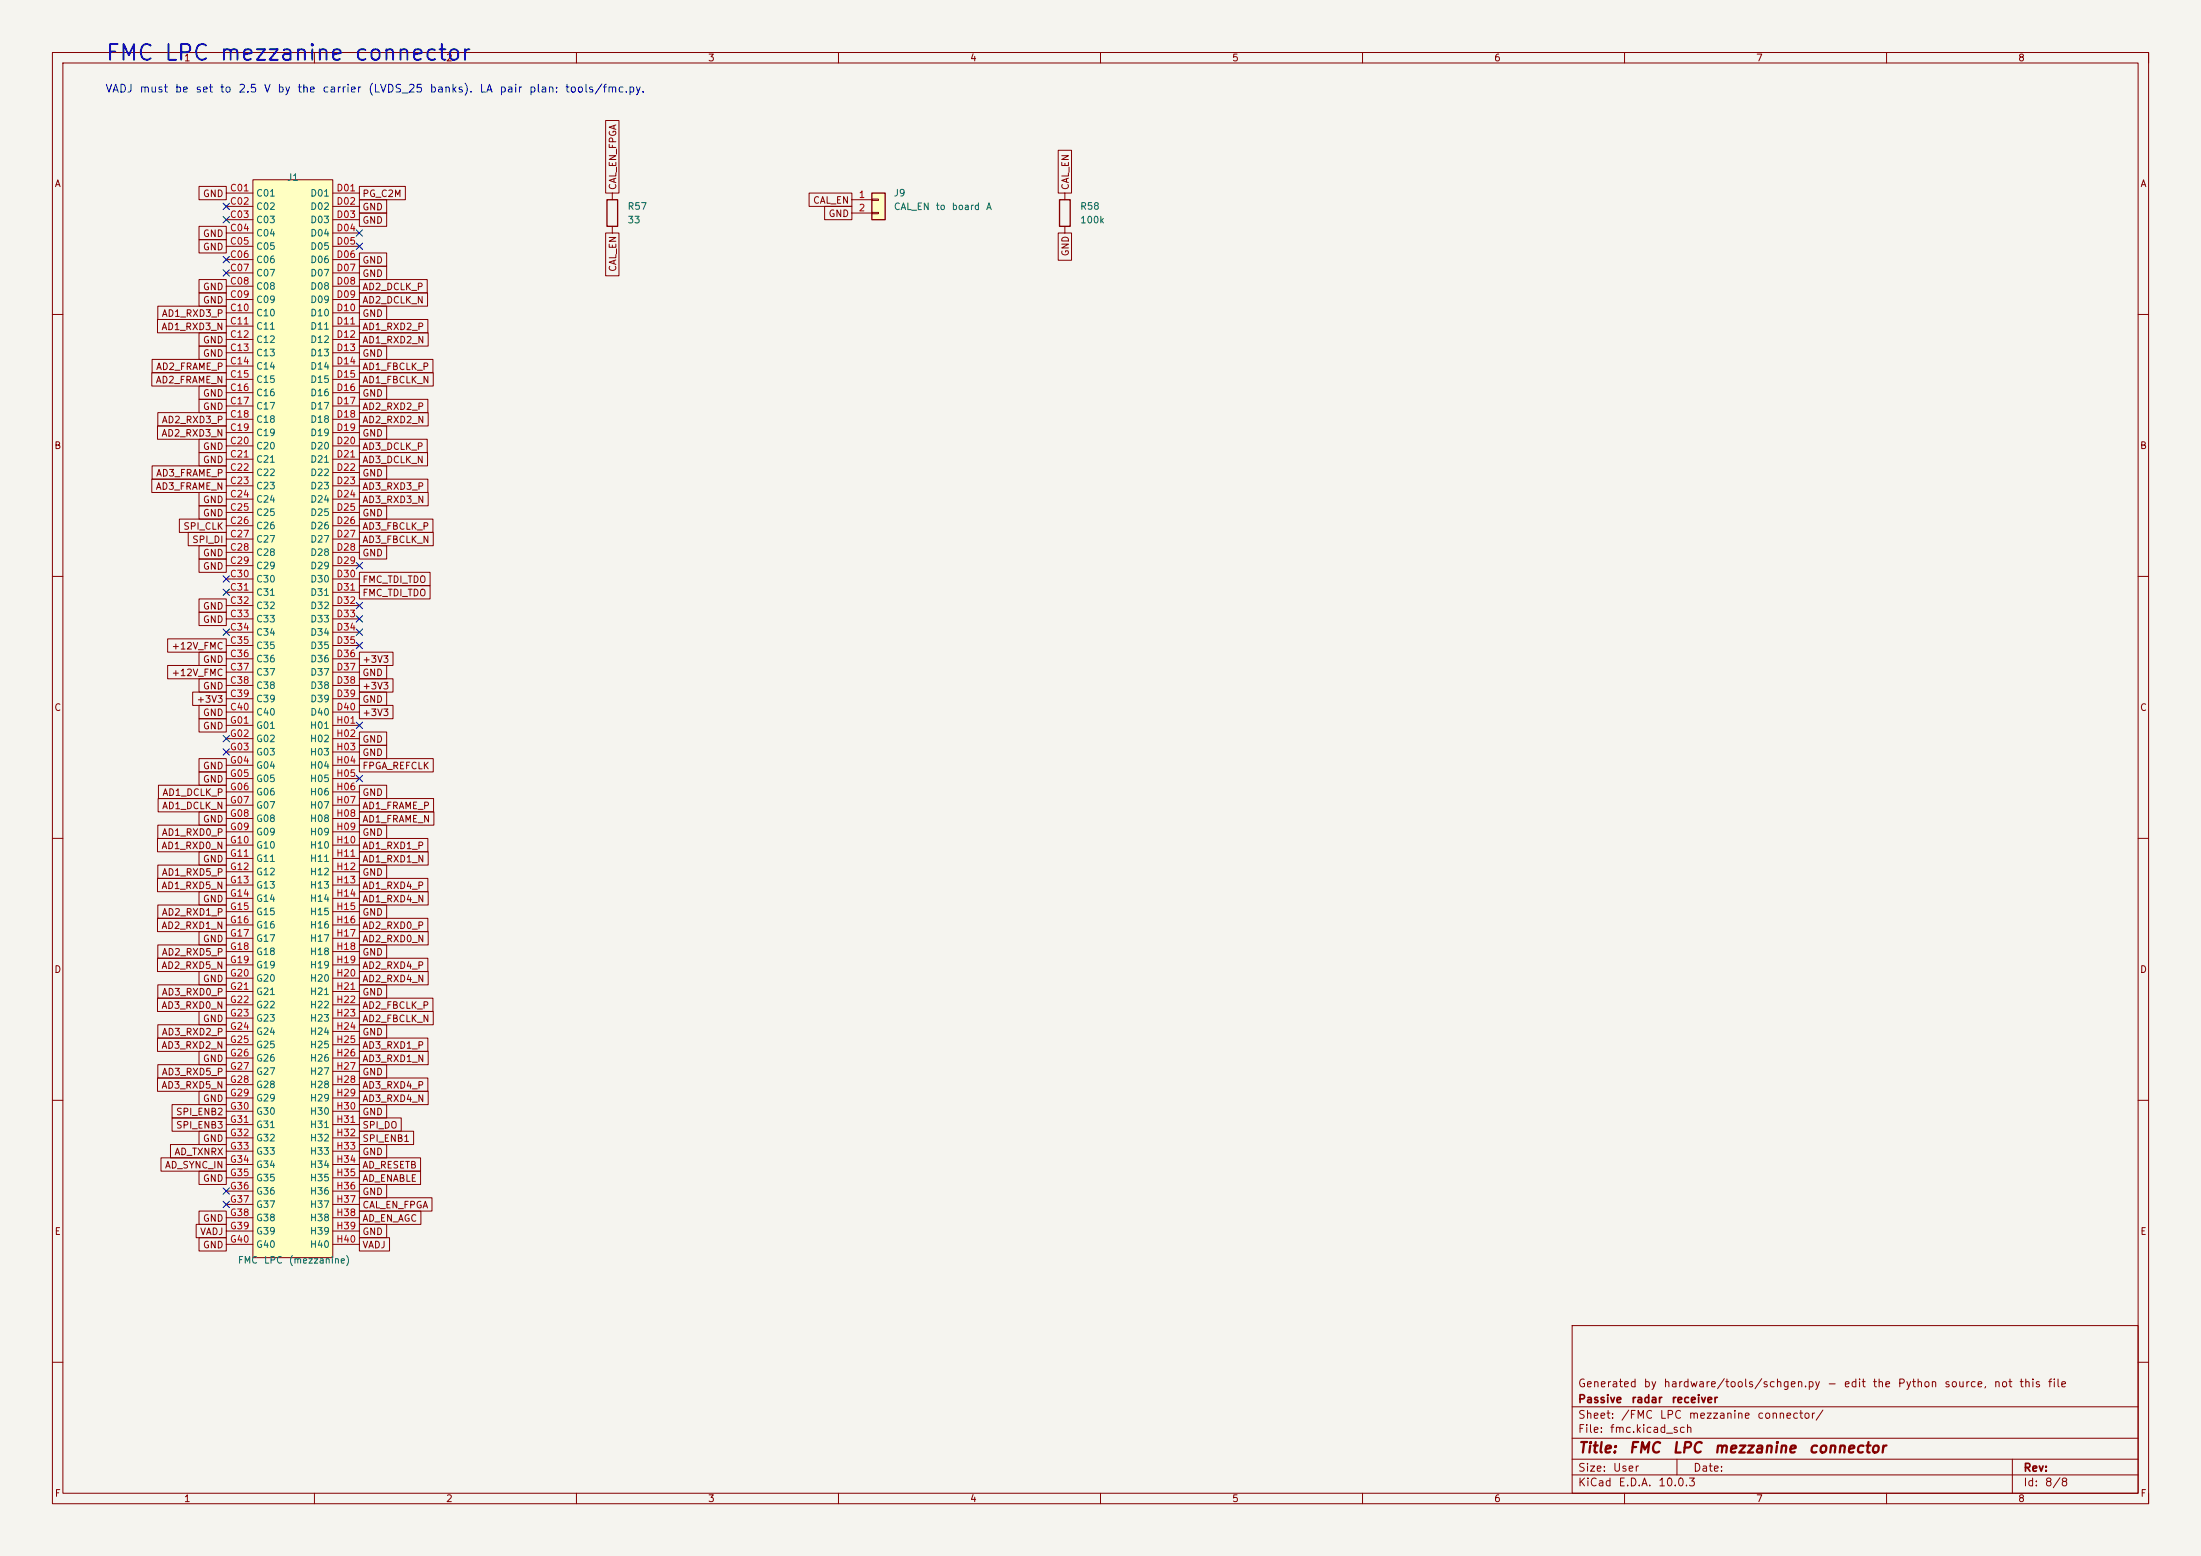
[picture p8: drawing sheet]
<svg xmlns="http://www.w3.org/2000/svg" width="420mm" height="297mm" viewBox="0 0 420 297" stroke-linecap="round" stroke-linejoin="round" font-family="sans-serif">
<path d="M0 0h420v297h-420z" fill="#f5f4ef" stroke="#f5f4ef" stroke-width=".19"/>
<g fill="none" stroke="#840000" stroke-width=".19">
<path d="M10 10h400v277h-400zM12 12h396v273h-396zM60 10v2M110 10v2M160 10v2M210 10v2M260 10v2M310 10v2M360 10v2M410 10v2M203.2 36.9v1.2M203.2 43.2v1.3"/>
<path d="M10 60h2M408 60h2M10 110h2M408 110h2M10 160h2M408 160h2M10 210h2M408 210h2M300 253h108v32h-108zM10 260h2M300 278.5h108M300 274.5h108"/>
<path d="M300 268.5h108M320 278.5v3M384 278.5v6.5M408 260h2M60 285v2M110 285v2M160 285v2M210 285v2M260 285v2M300 281.5h108M310 285v2M360 285v2"/>
<path d="M410 285v2"/>
</g>
<path d="M202.2 38.1h2v5.1h-2z" fill="none" stroke="#840000" stroke-width=".25"/>
<path d="M166.4 36.9h2.5v5h-2.5z" fill="#ffffc2"/>
<path d="M115.8 38.1h2.1v5.1h-2.1zM166.4 36.9h2.5v5h-2.5z" fill="none" stroke="#840000" stroke-width=".25"/>
<path d="M116.8 36.9v1.2M162.6 38.1h3.8M166.4 38h1.2v.3h-1.2zM116.8 43.2v1.3M162.6 40.7h3.8M166.4 40.5h1.2v.3h-1.2z" fill="none" stroke="#840000" stroke-width=".19"/>
<path d="M48.3 34.3h15.2v205.8h-15.2z" fill="#ffffc2"/>
<g fill="none" stroke="#840000" stroke-width=".19">
<path d="M38 35.6h5.2v2.5h-5.2zM43.2 36.9h5.1M43.2 39.4h5.1M48.3 34.3h15.2v205.8h-15.2zM63.5 36.9h5.1M63.5 39.4h5.1M68.6 35.6h8.8v2.5h-8.8zM68.6 38.1h5.2v2.6h-5.2zM115.6 23h2.5v13.9h-2.5zM154.4 36.9h8.2v2.5h-8.2zM157.4 39.4h5.2v2.5h-5.2zM201.9 28.7h2.6v8.2h-2.6z"/>
<path d="M30.1 58.4h13.1v2.6h-13.1zM38 43.2h5.2v2.5h-5.2zM38 45.7h5.2v2.6h-5.2zM38 53.4h5.2v2.5h-5.2zM38 55.9h5.2v2.5h-5.2zM43.2 41.9h5.1M43.2 44.5h5.1M43.2 47h5.1M43.2 49.6h5.1M43.2 52.1h5.1M43.2 54.6h5.1M43.2 57.2h5.1"/>
<path d="M43.2 59.7h5.1M63.5 41.9h5.1M63.5 44.5h5.1M63.5 47h5.1M63.5 49.6h5.1M63.5 52.1h5.1M63.5 54.6h5.1M63.5 57.2h5.1M63.5 59.7h5.1M68.6 40.7h5.2v2.5h-5.2zM68.6 48.3h5.2v2.5h-5.2zM68.6 50.8h5.2v2.6h-5.2z"/>
<path d="M68.6 53.4h12.9v2.5h-12.9zM68.6 55.9h13v2.5h-13zM68.6 58.4h5.2v2.6h-5.2zM115.6 44.5h2.5v8.1h-2.5zM201.9 44.5h2.6v5.2h-2.6zM29 71.1h14.2v2.6h-14.2zM29 68.6h14.2v2.5h-14.2zM30.1 61h13.1v2.5h-13.1zM30.1 78.8h13.1v2.5h-13.1zM38 63.5h5.2v2.6h-5.2zM38 66.1h5.2v2.5h-5.2zM38 73.7h5.2v2.5h-5.2z"/>
<path d="M38 76.2h5.2v2.6h-5.2zM43.2 62.3h5.1M43.2 64.8h5.1M43.2 67.3h5.1M43.2 69.9h5.1M43.2 72.4h5.1M43.2 75h5.1M43.2 77.5h5.1M63.5 62.3h5.1M63.5 64.8h5.1M63.5 67.3h5.1M63.5 69.9h5.1"/>
<path d="M63.5 72.4h5.1M63.5 75h5.1M63.5 77.5h5.1M68.6 61h13v2.5h-13zM68.6 63.5h13.1v2.6h-13.1zM68.6 66.1h5.2v2.5h-5.2zM68.6 68.6h14v2.5h-14zM68.6 71.1h14.1v2.6h-14.1zM68.6 73.7h5.2v2.5h-5.2zM68.6 76.2h13v2.6h-13zM68.6 78.8h13.1v2.5h-13.1zM29 91.5h14.2v2.5h-14.2z"/>
<path d="M29 88.9h14.2v2.6h-14.2zM30.1 81.3h13.1v2.5h-13.1zM34.2 99.1h9v2.5h-9zM38 83.8h5.2v2.6h-5.2zM38 86.4h5.2v2.5h-5.2zM38 94h5.2v2.5h-5.2zM38 96.5h5.2v2.6h-5.2zM43.2 80h5.1M43.2 82.6h5.1M43.2 85.1h5.1M43.2 87.7h5.1M43.2 90.2h5.1"/>
<path d="M43.2 92.7h5.1M43.2 95.3h5.1M43.2 97.8h5.1M63.5 80h5.1M63.5 82.6h5.1M63.5 85.1h5.1M63.5 87.7h5.1M63.5 90.2h5.1M63.5 92.7h5.1M63.5 95.3h5.1M63.5 97.8h5.1M68.6 81.3h5.2v2.5h-5.2z"/>
<path d="M68.6 83.8h12.9v2.6h-12.9zM68.6 86.4h13v2.5h-13zM68.6 88.9h5.2v2.6h-5.2zM68.6 91.5h13v2.5h-13zM68.6 94h13.1v2.5h-13.1zM68.6 96.5h5.2v2.6h-5.2zM68.6 99.1h14v2.5h-14zM35.9 101.6h7.3v2.6h-7.3zM38 104.2h5.2v2.5h-5.2zM38 106.7h5.2v2.5h-5.2zM38 114.3h5.2v2.6h-5.2zM38 116.9h5.2v2.5h-5.2z"/>
<path d="M43.2 100.4h5.1M43.2 102.9h5.1M43.2 105.4h5.1M43.2 108h5.1M43.2 110.5h5.1M43.2 113.1h5.1M43.2 115.6h5.1M43.2 118.1h5.1M63.5 100.4h5.1M63.5 102.9h5.1M63.5 105.4h5.1M63.5 108h5.1"/>
<path d="M63.5 110.5h5.1M63.5 113.1h5.1M63.5 115.6h5.1M63.5 118.1h5.1M68.6 101.6h14.1v2.6h-14.1zM68.6 104.2h5.2v2.5h-5.2zM68.6 109.2h13.5v2.6h-13.5zM68.6 111.8h13.5v2.5h-13.5zM32 121.9h11.2v2.6h-11.2zM32 127h11.2v2.6h-11.2zM36.8 132.1h6.4v2.5h-6.4zM38 124.5h5.2v2.5h-5.2z"/>
<path d="M38 129.6h5.2v2.5h-5.2zM38 134.6h5.2v2.6h-5.2zM38 137.2h5.2v2.5h-5.2zM43.2 120.7h5.1M43.2 123.2h5.1M43.2 125.8h5.1M43.2 128.3h5.1M43.2 130.8h5.1M43.2 133.4h5.1M43.2 135.9h5.1M43.2 138.5h5.1M63.5 120.7h5.1"/>
<path d="M63.5 123.2h5.1M63.5 125.8h5.1M63.5 128.3h5.1M63.5 130.8h5.1M63.5 133.4h5.1M63.5 135.9h5.1M63.5 138.5h5.1M68.6 124.5h6.4v2.5h-6.4zM68.6 127h5.2v2.6h-5.2zM68.6 129.6h6.4v2.5h-6.4zM68.6 132.1h5.2v2.5h-5.2zM68.6 134.6h6.4v2.6h-6.4z"/>
<path d="M68.6 139.7h5.2v2.6h-5.2zM30.1 157.5h13.1v2.5h-13.1zM30.2 152.4h13v2.6h-13zM30.2 149.9h13v2.5h-13zM38 144.8h5.2v2.5h-5.2zM38 147.3h5.2v2.6h-5.2zM38 155h5.2v2.5h-5.2zM43.2 141h5.1M43.2 143.5h5.1M43.2 146.1h5.1M43.2 148.6h5.1M43.2 151.2h5.1"/>
<path d="M43.2 153.7h5.1M43.2 156.2h5.1M43.2 158.8h5.1M63.5 141h5.1M63.5 143.5h5.1M63.5 146.1h5.1M63.5 148.6h5.1M63.5 151.2h5.1M63.5 153.7h5.1M63.5 156.2h5.1M63.5 158.8h5.1M68.6 142.3h5.2v2.5h-5.2z"/>
<path d="M68.6 144.8h14.1v2.5h-14.1zM68.6 149.9h5.2v2.5h-5.2zM68.6 152.4h14.1v2.6h-14.1zM68.6 155h14.2v2.5h-14.2zM68.6 157.5h5.2v2.5h-5.2zM30.1 160h13.1v2.6h-13.1zM30.1 167.7h13.1v2.5h-13.1zM30.1 175.3h13.1v2.5h-13.1zM30.1 165.1h13.1v2.6h-13.1zM30.1 172.7h13.1v2.6h-13.1zM38 162.6h5.2v2.5h-5.2zM38 170.2h5.2v2.5h-5.2z"/>
<path d="M38 177.8h5.2v2.6h-5.2zM43.2 161.3h5.1M43.2 163.9h5.1M43.2 166.4h5.1M43.2 168.9h5.1M43.2 171.5h5.1M43.2 174h5.1M43.2 176.6h5.1M43.2 179.1h5.1M63.5 161.3h5.1M63.5 163.9h5.1M63.5 166.4h5.1"/>
<path d="M63.5 168.9h5.1M63.5 171.5h5.1M63.5 174h5.1M63.5 176.6h5.1M63.5 179.1h5.1M68.6 160h13v2.6h-13zM68.6 162.6h13.1v2.5h-13.1zM68.6 165.1h5.2v2.6h-5.2zM68.6 167.7h13v2.5h-13zM68.6 170.2h13.1v2.5h-13.1zM68.6 172.7h5.2v2.6h-5.2zM68.6 175.3h13v2.5h-13z"/>
<path d="M68.6 177.8h13.1v2.6h-13.1zM30.1 182.9h13.1v2.5h-13.1zM30.1 190.5h13.1v2.6h-13.1zM30.1 198.1h13.1v2.6h-13.1zM30.1 180.4h13.1v2.5h-13.1zM30.1 188h13.1v2.5h-13.1zM30.1 195.6h13.1v2.5h-13.1zM38 185.4h5.2v2.6h-5.2zM38 193.1h5.2v2.5h-5.2zM43.2 181.6h5.1M43.2 184.2h5.1M43.2 186.7h5.1"/>
<path d="M43.2 189.3h5.1M43.2 191.8h5.1M43.2 194.3h5.1M43.2 196.9h5.1M43.2 199.4h5.1M63.5 181.6h5.1M63.5 184.2h5.1M63.5 186.7h5.1M63.5 189.3h5.1M63.5 191.8h5.1M63.5 194.3h5.1M63.5 196.9h5.1"/>
<path d="M63.5 199.4h5.1M68.6 180.4h5.2v2.5h-5.2zM68.6 182.9h13v2.5h-13zM68.6 185.4h13.1v2.6h-13.1zM68.6 188h5.2v2.5h-5.2zM68.6 190.5h14v2.6h-14zM68.6 193.1h14.1v2.5h-14.1zM68.6 195.6h5.2v2.5h-5.2zM68.6 198.1h13v2.6h-13zM30.1 205.8h13.1v2.5h-13.1zM30.1 203.2h13.1v2.6h-13.1zM32.5 218.5h10.7v2.5h-10.7z"/>
<path d="M32.8 210.8h10.4v2.6h-10.4zM32.8 213.4h10.4v2.5h-10.4zM38 200.7h5.2v2.5h-5.2zM38 208.3h5.2v2.5h-5.2zM38 215.9h5.2v2.6h-5.2zM43.2 202h5.1M43.2 204.5h5.1M43.2 207h5.1M43.2 209.6h5.1M43.2 212.1h5.1M43.2 214.7h5.1M43.2 217.2h5.1"/>
<path d="M43.2 219.7h5.1M63.5 202h5.1M63.5 204.5h5.1M63.5 207h5.1M63.5 209.6h5.1M63.5 212.1h5.1M63.5 214.7h5.1M63.5 217.2h5.1M63.5 219.7h5.1M68.6 200.7h13.1v2.5h-13.1zM68.6 203.2h5.2v2.6h-5.2zM68.6 205.8h13v2.5h-13z"/>
<path d="M68.6 208.3h13.1v2.5h-13.1zM68.6 210.8h5.2v2.6h-5.2zM68.6 213.4h8v2.5h-8zM68.6 215.9h10.3v2.6h-10.3zM68.6 218.5h5.2v2.5h-5.2zM30.7 221h12.5v2.5h-12.5zM37.4 233.7h5.8v2.5h-5.8zM38 236.2h5.2v2.6h-5.2zM38 223.5h5.2v2.6h-5.2zM38 231.2h5.2v2.5h-5.2zM43.2 222.3h5.1M43.2 224.8h5.1"/>
<path d="M43.2 227.4h5.1M43.2 229.9h5.1M43.2 232.4h5.1M43.2 235h5.1M43.2 237.5h5.1M63.5 222.3h5.1M63.5 224.8h5.1M63.5 227.4h5.1M63.5 229.9h5.1M63.5 232.4h5.1M63.5 235h5.1M63.5 237.5h5.1"/>
<path d="M68.6 221h11.7v2.5h-11.7zM68.6 223.5h11.7v2.6h-11.7zM68.6 226.1h5.2v2.5h-5.2zM68.6 228.6h13.8v2.6h-13.8zM68.6 231.2h11.7v2.5h-11.7zM68.6 233.7h5.2v2.5h-5.2zM68.6 236.2h5.7v2.6h-5.7z"/>
</g>
<g fill="none" stroke="#000084" stroke-width=".19">
<path d="M42.6 38.8l1.2 1.2M43.8 38.8l-1.2 1.2M42.6 41.3l1.2 1.2M42.6 48.9l1.2 1.3M42.6 51.5l1.2 1.2M43.8 41.3l-1.2 1.2M43.8 48.9l-1.2 1.3M43.8 51.5l-1.2 1.2M68 43.9l1.2 1.2M68 46.4l1.2 1.2M69.2 43.9l-1.2 1.2M69.2 46.4l-1.2 1.2"/>
<path d="M42.6 109.9l1.2 1.2M42.6 112.4l1.2 1.3M43.8 109.9l-1.2 1.2M43.8 112.4l-1.2 1.3M68 107.4l1.2 1.2M68 115l1.2 1.2M68 117.5l1.2 1.2M69.2 115l-1.2 1.2M69.2 117.5l-1.2 1.2M69.2 107.4l-1.2 1.2M42.6 120.1l1.2 1.2M43.8 120.1l-1.2 1.2"/>
<path d="M68 120.1l1.2 1.2M68 122.6l1.2 1.2M68 137.8l1.2 1.3M69.2 120.1l-1.2 1.2M69.2 122.6l-1.2 1.2M69.2 137.8l-1.2 1.3M42.6 140.4l1.2 1.2M42.6 142.9l1.2 1.2M43.8 140.4l-1.2 1.2M43.8 142.9l-1.2 1.2M68 148l1.2 1.2M69.2 148l-1.2 1.2"/>
<path d="M42.6 226.7l1.2 1.3M42.6 229.3l1.2 1.2M43.8 226.7l-1.2 1.3M43.8 229.3l-1.2 1.2"/>
</g>
<text font-size="3" fill="#0000c2" x="20" y="12.3">FMC LPC mezzanine connector</text>
<g font-size="2" fill="#840000">
<text x="301" y="277.9">Title:</text>
<text x="310.7" y="277.9">FMC</text>
<text x="319" y="277.9">LPC</text>
<text x="326.9" y="277.9">mezzanine</text>
<text x="345" y="277.9">connector</text>
</g>
<g font-size="1.5" fill="#0000c2">
<text x="20" y="18">VADJ</text>
<text x="26.5" y="18">must</text>
<text x="33.2" y="18">be</text>
<text x="37.2" y="18">set</text>
<text x="41.8" y="18">to</text>
<text x="45.4" y="18">2.5</text>
<text x="50.2" y="18">V</text>
<text x="52.8" y="18">by</text>
<text x="56.6" y="18">the</text>
<text x="61.4" y="18">carrier</text>
<text x="70.1" y="18">(LVDS_25</text>
<text x="81.9" y="18">banks).</text>
<text x="91.4" y="18">LA</text>
<text x="95.2" y="18">pair</text>
<text x="100.8" y="18">plan:</text>
<text x="107.7" y="18">tools/fmc.py.</text>
</g>
<g font-size="1.5" fill="#840000">
<text x="301" y="268.2">Passive</text>
<text x="301" y="265.2">Generated</text>
<text x="311.2" y="268.2">radar</text>
<text x="313.5" y="265.2">by</text>
<text x="317.3" y="265.2">hardware/tools/schgen.py</text>
<text x="318.8" y="268.2">receiver</text>
<text x="348.5" y="265.2">-</text>
<text x="351.7" y="265.2">edit</text>
<text x="357.2" y="265.2">the</text>
<text x="362" y="265.2">Python</text>
<text x="370.9" y="265.2">source,</text>
<text x="380.3" y="265.2">not</text>
<text x="385.2" y="265.2">this</text>
<text x="390.6" y="265.2">file</text>
<text x="301" y="273.9">File:</text>
<text x="301" y="271.2">Sheet:</text>
<text x="307.1" y="273.9">fmc.kicad_sch</text>
<text x="309.2" y="271.2">/FMC</text>
<text x="316.6" y="271.2">LPC</text>
<text x="322.1" y="271.2">mezzanine</text>
<text x="335.2" y="271.2">connector/</text>
<text x="301" y="281.3">Size:</text>
<text x="307.7" y="281.3">User</text>
<text x="323" y="281.3">Date:</text>
<text x="386" y="281.3">Rev:</text>
<text x="301" y="284.1">KiCad</text>
<text x="308.7" y="284.1">E.D.A.</text>
<text x="316.3" y="284.1">10.0.3</text>
<text x="386" y="284.1">Id:</text>
<text x="390.1" y="284.1">8/8</text>
</g>
<g font-size="1.3" fill="#840000">
<text x="35" y="12">1</text>
<text x="85" y="12">2</text>
<text x="135" y="12">3</text>
<text x="185" y="12">4</text>
<text x="235" y="12">5</text>
<text x="285" y="12">6</text>
<text x="335" y="12">7</text>
<text x="385" y="12">8</text>
<text x="10.3" y="36">A</text>
<text x="38.6" y="37.9">GND</text>
<text x="69.1" y="37.9">PG_C2M</text>
<text x="69.1" y="40.5">GND</text>
<text x="117.9" y="36.4" transform="rotate(-90 117.9 36.4)">CAL_EN_FPGA</text>
<text x="155" y="39.2">CAL_EN</text>
<text x="158" y="41.7">GND</text>
<text x="204.3" y="36.4" transform="rotate(-90 204.3 36.4)">CAL_EN</text>
<text x="408.3" y="36">A</text>
<text x="38.6" y="45.5">GND</text>
<text x="69.1" y="43">GND</text>
<text x="38.6" y="48.1">GND</text>
<text x="69.1" y="50.6">GND</text>
<text x="69.1" y="53.2">GND</text>
<text x="117.9" y="52" transform="rotate(-90 117.9 52)">CAL_EN</text>
<text x="204.3" y="49" transform="rotate(-90 204.3 49)">GND</text>
<text x="38.6" y="55.7">GND</text>
<text x="38.6" y="58.2">GND</text>
<text x="69.1" y="55.7">AD2_DCLK_P</text>
<text x="69.1" y="58.2">AD2_DCLK_N</text>
<text x="30.7" y="63.3">AD1_RXD3_N</text>
<text x="30.8" y="60.8">AD1_RXD3_P</text>
<text x="38.6" y="65.9">GND</text>
<text x="69.1" y="60.8">GND</text>
<text x="69.1" y="63.3">AD1_RXD2_P</text>
<text x="69.1" y="65.9">AD1_RXD2_N</text>
<text x="29.7" y="70.9">AD2_FRAME_P</text>
<text x="38.6" y="68.4">GND</text>
<text x="69.1" y="68.4">GND</text>
<text x="69.1" y="70.9">AD1_FBCLK_P</text>
<text x="29.6" y="73.5">AD2_FRAME_N</text>
<text x="38.6" y="76">GND</text>
<text x="69.1" y="73.5">AD1_FBCLK_N</text>
<text x="69.1" y="76">GND</text>
<text x="30.7" y="83.6">AD2_RXD3_N</text>
<text x="30.8" y="81.1">AD2_RXD3_P</text>
<text x="38.6" y="78.6">GND</text>
<text x="69.1" y="78.6">AD2_RXD2_P</text>
<text x="69.1" y="81.1">AD2_RXD2_N</text>
<text x="69.1" y="83.6">GND</text>
<text x="10.3" y="86">B</text>
<text x="38.6" y="86.2">GND</text>
<text x="38.6" y="88.7">GND</text>
<text x="69.1" y="86.2">AD3_DCLK_P</text>
<text x="69.1" y="88.7">AD3_DCLK_N</text>
<text x="408.3" y="86">B</text>
<text x="29.6" y="93.8">AD3_FRAME_N</text>
<text x="29.7" y="91.3">AD3_FRAME_P</text>
<text x="69.1" y="91.3">GND</text>
<text x="69.1" y="93.8">AD3_RXD3_P</text>
<text x="34.9" y="101.4">SPI_CLK</text>
<text x="38.6" y="96.3">GND</text>
<text x="38.6" y="98.9">GND</text>
<text x="69.1" y="96.3">AD3_RXD3_N</text>
<text x="69.1" y="98.9">GND</text>
<text x="69.1" y="101.4">AD3_FBCLK_P</text>
<text x="36.6" y="104">SPI_DI</text>
<text x="38.6" y="106.5">GND</text>
<text x="69.1" y="104">AD3_FBCLK_N</text>
<text x="69.1" y="106.5">GND</text>
<text x="38.6" y="109">GND</text>
<text x="69.1" y="111.6">FMC_TDI_TDO</text>
<text x="38.6" y="116.7">GND</text>
<text x="38.6" y="119.2">GND</text>
<text x="69.1" y="114.1">FMC_TDI_TDO</text>
<text x="32.6" y="124.3">+12V_FMC</text>
<text x="32.6" y="129.4">+12V_FMC</text>
<text x="38.6" y="126.8">GND</text>
<text x="38.6" y="131.9">GND</text>
<text x="69.1" y="126.8">+3V3</text>
<text x="69.1" y="129.4">GND</text>
<text x="69.1" y="131.9">+3V3</text>
<text x="10.3" y="136">C</text>
<text x="37.4" y="134.4">+3V3</text>
<text x="38.6" y="137">GND</text>
<text x="69.1" y="134.4">GND</text>
<text x="69.1" y="137">+3V3</text>
<text x="408.3" y="136">C</text>
<text x="38.6" y="139.5">GND</text>
<text x="69.1" y="142.1">GND</text>
<text x="38.6" y="147.1">GND</text>
<text x="38.6" y="149.7">GND</text>
<text x="69.1" y="144.6">GND</text>
<text x="69.1" y="147.1">FPGA_REFCLK</text>
<text x="30.8" y="154.8">AD1_DCLK_N</text>
<text x="30.9" y="152.2">AD1_DCLK_P</text>
<text x="69.1" y="152.2">GND</text>
<text x="69.1" y="154.8">AD1_FRAME_P</text>
<text x="30.8" y="159.8">AD1_RXD0_P</text>
<text x="38.6" y="157.3">GND</text>
<text x="69.1" y="157.3">AD1_FRAME_N</text>
<text x="69.1" y="159.8">GND</text>
<text x="30.7" y="162.4">AD1_RXD0_N</text>
<text x="30.8" y="167.5">AD1_RXD5_P</text>
<text x="38.6" y="164.9">GND</text>
<text x="69.1" y="162.4">AD1_RXD1_P</text>
<text x="69.1" y="164.9">AD1_RXD1_N</text>
<text x="69.1" y="167.5">GND</text>
<text x="30.7" y="170">AD1_RXD5_N</text>
<text x="38.6" y="172.5">GND</text>
<text x="69.1" y="170">AD1_RXD4_P</text>
<text x="69.1" y="172.5">AD1_RXD4_N</text>
<text x="30.7" y="177.6">AD2_RXD1_N</text>
<text x="30.8" y="175.1">AD2_RXD1_P</text>
<text x="69.1" y="175.1">GND</text>
<text x="69.1" y="177.6">AD2_RXD0_P</text>
<text x="30.7" y="185.2">AD2_RXD5_N</text>
<text x="30.8" y="182.7">AD2_RXD5_P</text>
<text x="38.6" y="180.2">GND</text>
<text x="69.1" y="180.2">AD2_RXD0_N</text>
<text x="69.1" y="182.7">GND</text>
<text x="69.1" y="185.2">AD2_RXD4_P</text>
<text x="10.3" y="186">D</text>
<text x="30.8" y="190.3">AD3_RXD0_P</text>
<text x="38.6" y="187.8">GND</text>
<text x="69.1" y="187.8">AD2_RXD4_N</text>
<text x="69.1" y="190.3">GND</text>
<text x="408.3" y="186">D</text>
<text x="30.7" y="192.9">AD3_RXD0_N</text>
<text x="30.8" y="197.9">AD3_RXD2_P</text>
<text x="38.6" y="195.4">GND</text>
<text x="69.1" y="192.9">AD2_FBCLK_P</text>
<text x="69.1" y="195.4">AD2_FBCLK_N</text>
<text x="69.1" y="197.9">GND</text>
<text x="30.7" y="200.5">AD3_RXD2_N</text>
<text x="38.6" y="203">GND</text>
<text x="69.1" y="203">AD3_RXD1_N</text>
<text x="69.1" y="200.5">AD3_RXD1_P</text>
<text x="30.7" y="208.1">AD3_RXD5_N</text>
<text x="30.8" y="205.6">AD3_RXD5_P</text>
<text x="69.1" y="205.6">GND</text>
<text x="69.1" y="208.1">AD3_RXD4_P</text>
<text x="33.5" y="213.2">SPI_ENB2</text>
<text x="33.5" y="215.7">SPI_ENB3</text>
<text x="38.6" y="210.6">GND</text>
<text x="69.1" y="210.6">AD3_RXD4_N</text>
<text x="69.1" y="213.2">GND</text>
<text x="69.1" y="215.7">SPI_DO</text>
<text x="33.2" y="220.8">AD_TXNRX</text>
<text x="38.6" y="218.3">GND</text>
<text x="69.1" y="218.3">SPI_ENB1</text>
<text x="69.1" y="220.8">GND</text>
<text x="31.4" y="223.3">AD_SYNC_IN</text>
<text x="38.6" y="225.9">GND</text>
<text x="69.1" y="223.3">AD_RESETB</text>
<text x="69.1" y="225.9">AD_ENABLE</text>
<text x="38.6" y="233.5">GND</text>
<text x="69.1" y="228.4">GND</text>
<text x="69.1" y="231">CAL_EN_FPGA</text>
<text x="69.1" y="233.5">AD_EN_AGC</text>
<text x="10.3" y="236">E</text>
<text x="38.1" y="236">VADJ</text>
<text x="38.6" y="238.6">GND</text>
<text x="69.1" y="236">GND</text>
<text x="69.1" y="238.6">VADJ</text>
<text x="408.3" y="236">E</text>
<text x="10.3" y="286">F</text>
<text x="35" y="287">1</text>
<text x="85" y="287">2</text>
<text x="135" y="287">3</text>
<text x="185" y="287">4</text>
<text x="235" y="287">5</text>
<text x="285" y="287">6</text>
<text x="335" y="287">7</text>
<text x="385" y="287">8</text>
<text x="408.3" y="286">F</text>
</g>
<g font-size="1.3" fill="#006464">
<text x="54.7" y="34.8">J1</text>
<text x="48.8" y="37.8">C01</text>
<text x="48.8" y="40.4">C02</text>
<text x="59.1" y="37.8">D01</text>
<text x="59.1" y="40.4">D02</text>
<text x="119.6" y="40.3">R57</text>
<text x="170.4" y="37.8">J9</text>
<text x="170.4" y="40.4">CAL_EN</text>
<text x="178.5" y="40.4">to</text>
<text x="181.5" y="40.4">board</text>
<text x="188.1" y="40.4">A</text>
<text x="206" y="40.3">R58</text>
<text x="48.8" y="42.9">C03</text>
<text x="48.8" y="45.4">C04</text>
<text x="48.8" y="48">C05</text>
<text x="59.1" y="42.9">D03</text>
<text x="59.1" y="45.4">D04</text>
<text x="59.1" y="48">D05</text>
<text x="119.6" y="42.9">33</text>
<text x="206" y="42.9">100k</text>
<text x="48.8" y="50.5">C06</text>
<text x="48.8" y="53.1">C07</text>
<text x="59.1" y="50.5">D06</text>
<text x="59.1" y="53.1">D07</text>
<text x="48.8" y="55.6">C08</text>
<text x="48.8" y="58.1">C09</text>
<text x="59.1" y="55.6">D08</text>
<text x="59.1" y="58.1">D09</text>
<text x="48.8" y="60.7">C10</text>
<text x="48.8" y="63.2">C11</text>
<text x="48.8" y="65.8">C12</text>
<text x="59.1" y="60.7">D10</text>
<text x="59.1" y="63.2">D11</text>
<text x="59.1" y="65.8">D12</text>
<text x="48.8" y="68.3">C13</text>
<text x="48.8" y="70.8">C14</text>
<text x="59.1" y="68.3">D13</text>
<text x="59.1" y="70.8">D14</text>
<text x="48.8" y="73.4">C15</text>
<text x="48.8" y="75.9">C16</text>
<text x="59.1" y="73.4">D15</text>
<text x="59.1" y="75.9">D16</text>
<text x="48.8" y="78.5">C17</text>
<text x="48.8" y="81">C18</text>
<text x="48.8" y="83.5">C19</text>
<text x="59.1" y="78.5">D17</text>
<text x="59.1" y="81">D18</text>
<text x="59.1" y="83.5">D19</text>
<text x="48.8" y="86.1">C20</text>
<text x="48.8" y="88.6">C21</text>
<text x="59.1" y="86.1">D20</text>
<text x="59.1" y="88.6">D21</text>
<text x="48.8" y="91.2">C22</text>
<text x="48.8" y="93.7">C23</text>
<text x="59.1" y="91.2">D22</text>
<text x="59.1" y="93.7">D23</text>
<text x="48.8" y="96.2">C24</text>
<text x="48.8" y="98.8">C25</text>
<text x="48.8" y="101.3">C26</text>
<text x="59.1" y="96.2">D24</text>
<text x="59.1" y="98.8">D25</text>
<text x="59.1" y="101.3">D26</text>
<text x="48.8" y="103.9">C27</text>
<text x="48.8" y="106.4">C28</text>
<text x="59.1" y="103.9">D27</text>
<text x="59.1" y="106.4">D28</text>
<text x="48.8" y="108.9">C29</text>
<text x="48.8" y="111.5">C30</text>
<text x="59.1" y="108.9">D29</text>
<text x="59.1" y="111.5">D30</text>
<text x="48.8" y="114">C31</text>
<text x="48.8" y="116.6">C32</text>
<text x="48.8" y="119.1">C33</text>
<text x="59.1" y="114">D31</text>
<text x="59.1" y="116.6">D32</text>
<text x="59.1" y="119.1">D33</text>
<text x="48.8" y="121.6">C34</text>
<text x="48.8" y="124.2">C35</text>
<text x="59.1" y="121.6">D34</text>
<text x="59.1" y="124.2">D35</text>
<text x="48.8" y="126.7">C36</text>
<text x="48.8" y="129.3">C37</text>
<text x="48.8" y="131.8">C38</text>
<text x="59.1" y="126.7">D36</text>
<text x="59.1" y="129.3">D37</text>
<text x="59.1" y="131.8">D38</text>
<text x="48.8" y="134.3">C39</text>
<text x="48.8" y="136.9">C40</text>
<text x="59.1" y="134.3">D39</text>
<text x="59.1" y="136.9">D40</text>
<text x="48.8" y="139.4">G01</text>
<text x="48.8" y="142">G02</text>
<text x="59" y="139.4">H01</text>
<text x="59" y="142">H02</text>
<text x="48.8" y="144.5">G03</text>
<text x="48.8" y="147">G04</text>
<text x="48.8" y="149.6">G05</text>
<text x="59" y="144.5">H03</text>
<text x="59" y="147">H04</text>
<text x="59" y="149.6">H05</text>
<text x="48.8" y="152.1">G06</text>
<text x="48.8" y="154.7">G07</text>
<text x="59" y="152.1">H06</text>
<text x="59" y="154.7">H07</text>
<text x="48.8" y="157.2">G08</text>
<text x="48.8" y="159.7">G09</text>
<text x="59" y="157.2">H08</text>
<text x="59" y="159.7">H09</text>
<text x="48.8" y="162.3">G10</text>
<text x="48.8" y="164.8">G11</text>
<text x="48.8" y="167.4">G12</text>
<text x="59" y="162.3">H10</text>
<text x="59" y="164.8">H11</text>
<text x="59" y="167.4">H12</text>
<text x="48.8" y="169.9">G13</text>
<text x="48.8" y="172.4">G14</text>
<text x="59" y="169.9">H13</text>
<text x="59" y="172.4">H14</text>
<text x="48.8" y="175">G15</text>
<text x="48.8" y="177.5">G16</text>
<text x="59" y="175">H15</text>
<text x="59" y="177.5">H16</text>
<text x="48.8" y="180.1">G17</text>
<text x="48.8" y="182.6">G18</text>
<text x="48.8" y="185.1">G19</text>
<text x="59" y="180.1">H17</text>
<text x="59" y="182.6">H18</text>
<text x="59" y="185.1">H19</text>
<text x="48.8" y="187.7">G20</text>
<text x="48.8" y="190.2">G21</text>
<text x="59" y="187.7">H20</text>
<text x="59" y="190.2">H21</text>
<text x="48.8" y="192.8">G22</text>
<text x="48.8" y="195.3">G23</text>
<text x="48.8" y="197.8">G24</text>
<text x="59" y="192.8">H22</text>
<text x="59" y="195.3">H23</text>
<text x="59" y="197.8">H24</text>
<text x="48.8" y="200.4">G25</text>
<text x="48.8" y="202.9">G26</text>
<text x="59" y="200.4">H25</text>
<text x="59" y="202.9">H26</text>
<text x="48.8" y="205.5">G27</text>
<text x="48.8" y="208">G28</text>
<text x="59" y="205.5">H27</text>
<text x="59" y="208">H28</text>
<text x="48.8" y="210.5">G29</text>
<text x="48.8" y="213.1">G30</text>
<text x="48.8" y="215.6">G31</text>
<text x="59" y="210.5">H29</text>
<text x="59" y="213.1">H30</text>
<text x="59" y="215.6">H31</text>
<text x="48.8" y="218.2">G32</text>
<text x="48.8" y="220.7">G33</text>
<text x="59" y="218.2">H32</text>
<text x="59" y="220.7">H33</text>
<text x="48.8" y="223.2">G34</text>
<text x="48.8" y="225.8">G35</text>
<text x="59" y="223.2">H34</text>
<text x="59" y="225.8">H35</text>
<text x="48.8" y="228.3">G36</text>
<text x="48.8" y="230.9">G37</text>
<text x="48.8" y="233.4">G38</text>
<text x="59" y="228.3">H36</text>
<text x="59" y="230.9">H37</text>
<text x="59" y="233.4">H38</text>
<text x="48.8" y="235.9">G39</text>
<text x="48.8" y="238.5">G40</text>
<text x="59" y="235.9">H39</text>
<text x="59" y="238.5">H40</text>
<text x="45.3" y="241.5">FMC</text>
<text x="50.3" y="241.5">LPC</text>
<text x="55" y="241.5">(mezzanine)</text>
</g>
<g font-size="1.3" fill="#a90000">
<text x="43.8" y="36.8">C01</text>
<text x="43.8" y="39.4">C02</text>
<text x="43.8" y="41.9">C03</text>
<text x="64.1" y="36.8">D01</text>
<text x="64.1" y="39.4">D02</text>
<text x="64.1" y="41.9">D03</text>
<text x="163.8" y="38.1">1</text>
<text x="163.8" y="40.6">2</text>
<text x="43.8" y="44.4">C04</text>
<text x="43.8" y="47">C05</text>
<text x="64.1" y="44.4">D04</text>
<text x="64.1" y="47">D05</text>
<text x="43.8" y="49.5">C06</text>
<text x="43.8" y="52.1">C07</text>
<text x="64.1" y="49.5">D06</text>
<text x="64.1" y="52.1">D07</text>
<text x="43.8" y="54.6">C08</text>
<text x="43.8" y="57.1">C09</text>
<text x="43.8" y="59.7">C10</text>
<text x="64.1" y="54.6">D08</text>
<text x="64.1" y="57.1">D09</text>
<text x="64.1" y="59.7">D10</text>
<text x="43.8" y="62.2">C11</text>
<text x="43.8" y="64.8">C12</text>
<text x="64.1" y="62.2">D11</text>
<text x="64.1" y="64.8">D12</text>
<text x="43.8" y="67.3">C13</text>
<text x="43.8" y="69.8">C14</text>
<text x="64.1" y="67.3">D13</text>
<text x="64.1" y="69.8">D14</text>
<text x="43.8" y="72.4">C15</text>
<text x="43.8" y="74.9">C16</text>
<text x="43.8" y="77.5">C17</text>
<text x="64.1" y="72.4">D15</text>
<text x="64.1" y="74.9">D16</text>
<text x="64.1" y="77.5">D17</text>
<text x="43.8" y="80">C18</text>
<text x="43.8" y="82.5">C19</text>
<text x="64.1" y="80">D18</text>
<text x="64.1" y="82.5">D19</text>
<text x="43.8" y="85.1">C20</text>
<text x="43.8" y="87.6">C21</text>
<text x="64.1" y="85.1">D20</text>
<text x="64.1" y="87.6">D21</text>
<text x="43.8" y="90.2">C22</text>
<text x="43.8" y="92.7">C23</text>
<text x="43.8" y="95.2">C24</text>
<text x="64.1" y="90.2">D22</text>
<text x="64.1" y="92.7">D23</text>
<text x="64.1" y="95.2">D24</text>
<text x="43.8" y="97.8">C25</text>
<text x="43.8" y="100.3">C26</text>
<text x="64.1" y="97.8">D25</text>
<text x="64.1" y="100.3">D26</text>
<text x="43.8" y="102.9">C27</text>
<text x="43.8" y="105.4">C28</text>
<text x="43.8" y="107.9">C29</text>
<text x="64.1" y="102.9">D27</text>
<text x="64.1" y="105.4">D28</text>
<text x="64.1" y="107.9">D29</text>
<text x="43.8" y="110.5">C30</text>
<text x="43.8" y="113">C31</text>
<text x="64.1" y="110.5">D30</text>
<text x="64.1" y="113">D31</text>
<text x="43.8" y="115.6">C32</text>
<text x="43.8" y="118.1">C33</text>
<text x="64.1" y="115.6">D32</text>
<text x="64.1" y="118.1">D33</text>
<text x="43.8" y="120.6">C34</text>
<text x="43.8" y="123.2">C35</text>
<text x="43.8" y="125.7">C36</text>
<text x="64.1" y="120.6">D34</text>
<text x="64.1" y="123.2">D35</text>
<text x="64.1" y="125.7">D36</text>
<text x="43.8" y="128.3">C37</text>
<text x="43.8" y="130.8">C38</text>
<text x="64.1" y="128.3">D37</text>
<text x="64.1" y="130.8">D38</text>
<text x="43.8" y="133.3">C39</text>
<text x="43.8" y="135.9">C40</text>
<text x="64.1" y="133.3">D39</text>
<text x="64.1" y="135.9">D40</text>
<text x="43.8" y="138.4">G01</text>
<text x="43.8" y="141">G02</text>
<text x="43.8" y="143.5">G03</text>
<text x="64.1" y="138.4">H01</text>
<text x="64.1" y="141">H02</text>
<text x="64.1" y="143.5">H03</text>
<text x="43.8" y="146">G04</text>
<text x="43.8" y="148.6">G05</text>
<text x="64.1" y="146">H04</text>
<text x="64.1" y="148.6">H05</text>
<text x="43.8" y="151.1">G06</text>
<text x="43.8" y="153.7">G07</text>
<text x="64.1" y="151.1">H06</text>
<text x="64.1" y="153.7">H07</text>
<text x="43.8" y="156.2">G08</text>
<text x="43.8" y="158.7">G09</text>
<text x="43.8" y="161.3">G10</text>
<text x="64.1" y="156.2">H08</text>
<text x="64.1" y="158.7">H09</text>
<text x="64.1" y="161.3">H10</text>
<text x="43.8" y="163.8">G11</text>
<text x="43.8" y="166.4">G12</text>
<text x="64.1" y="163.8">H11</text>
<text x="64.1" y="166.4">H12</text>
<text x="43.8" y="168.9">G13</text>
<text x="43.8" y="171.4">G14</text>
<text x="43.8" y="174">G15</text>
<text x="64.1" y="168.9">H13</text>
<text x="64.1" y="171.4">H14</text>
<text x="64.1" y="174">H15</text>
<text x="43.8" y="176.5">G16</text>
<text x="43.8" y="179.1">G17</text>
<text x="64.1" y="176.5">H16</text>
<text x="64.1" y="179.1">H17</text>
<text x="43.8" y="181.6">G18</text>
<text x="43.8" y="184.1">G19</text>
<text x="64.1" y="181.6">H18</text>
<text x="64.1" y="184.1">H19</text>
<text x="43.8" y="186.7">G20</text>
<text x="43.8" y="189.2">G21</text>
<text x="43.8" y="191.8">G22</text>
<text x="64.1" y="186.7">H20</text>
<text x="64.1" y="189.2">H21</text>
<text x="64.1" y="191.8">H22</text>
<text x="43.8" y="194.3">G23</text>
<text x="43.8" y="196.8">G24</text>
<text x="64.1" y="194.3">H23</text>
<text x="64.1" y="196.8">H24</text>
<text x="43.8" y="199.4">G25</text>
<text x="43.8" y="201.9">G26</text>
<text x="64.1" y="199.4">H25</text>
<text x="64.1" y="201.9">H26</text>
<text x="43.8" y="204.5">G27</text>
<text x="43.8" y="207">G28</text>
<text x="43.8" y="209.5">G29</text>
<text x="64.1" y="204.5">H27</text>
<text x="64.1" y="207">H28</text>
<text x="64.1" y="209.5">H29</text>
<text x="43.8" y="212.1">G30</text>
<text x="43.8" y="214.6">G31</text>
<text x="64.1" y="212.1">H30</text>
<text x="64.1" y="214.6">H31</text>
<text x="43.8" y="217.2">G32</text>
<text x="43.8" y="219.7">G33</text>
<text x="64.1" y="217.2">H32</text>
<text x="64.1" y="219.7">H33</text>
<text x="43.8" y="222.2">G34</text>
<text x="43.8" y="224.8">G35</text>
<text x="43.8" y="227.3">G36</text>
<text x="64.1" y="222.2">H34</text>
<text x="64.1" y="224.8">H35</text>
<text x="64.1" y="227.3">H36</text>
<text x="43.8" y="229.9">G37</text>
<text x="43.8" y="232.4">G38</text>
<text x="64.1" y="229.9">H37</text>
<text x="64.1" y="232.4">H38</text>
<text x="43.8" y="234.9">G39</text>
<text x="43.8" y="237.5">G40</text>
<text x="64.1" y="234.9">H39</text>
<text x="64.1" y="237.5">H40</text>
</g>
</svg>
